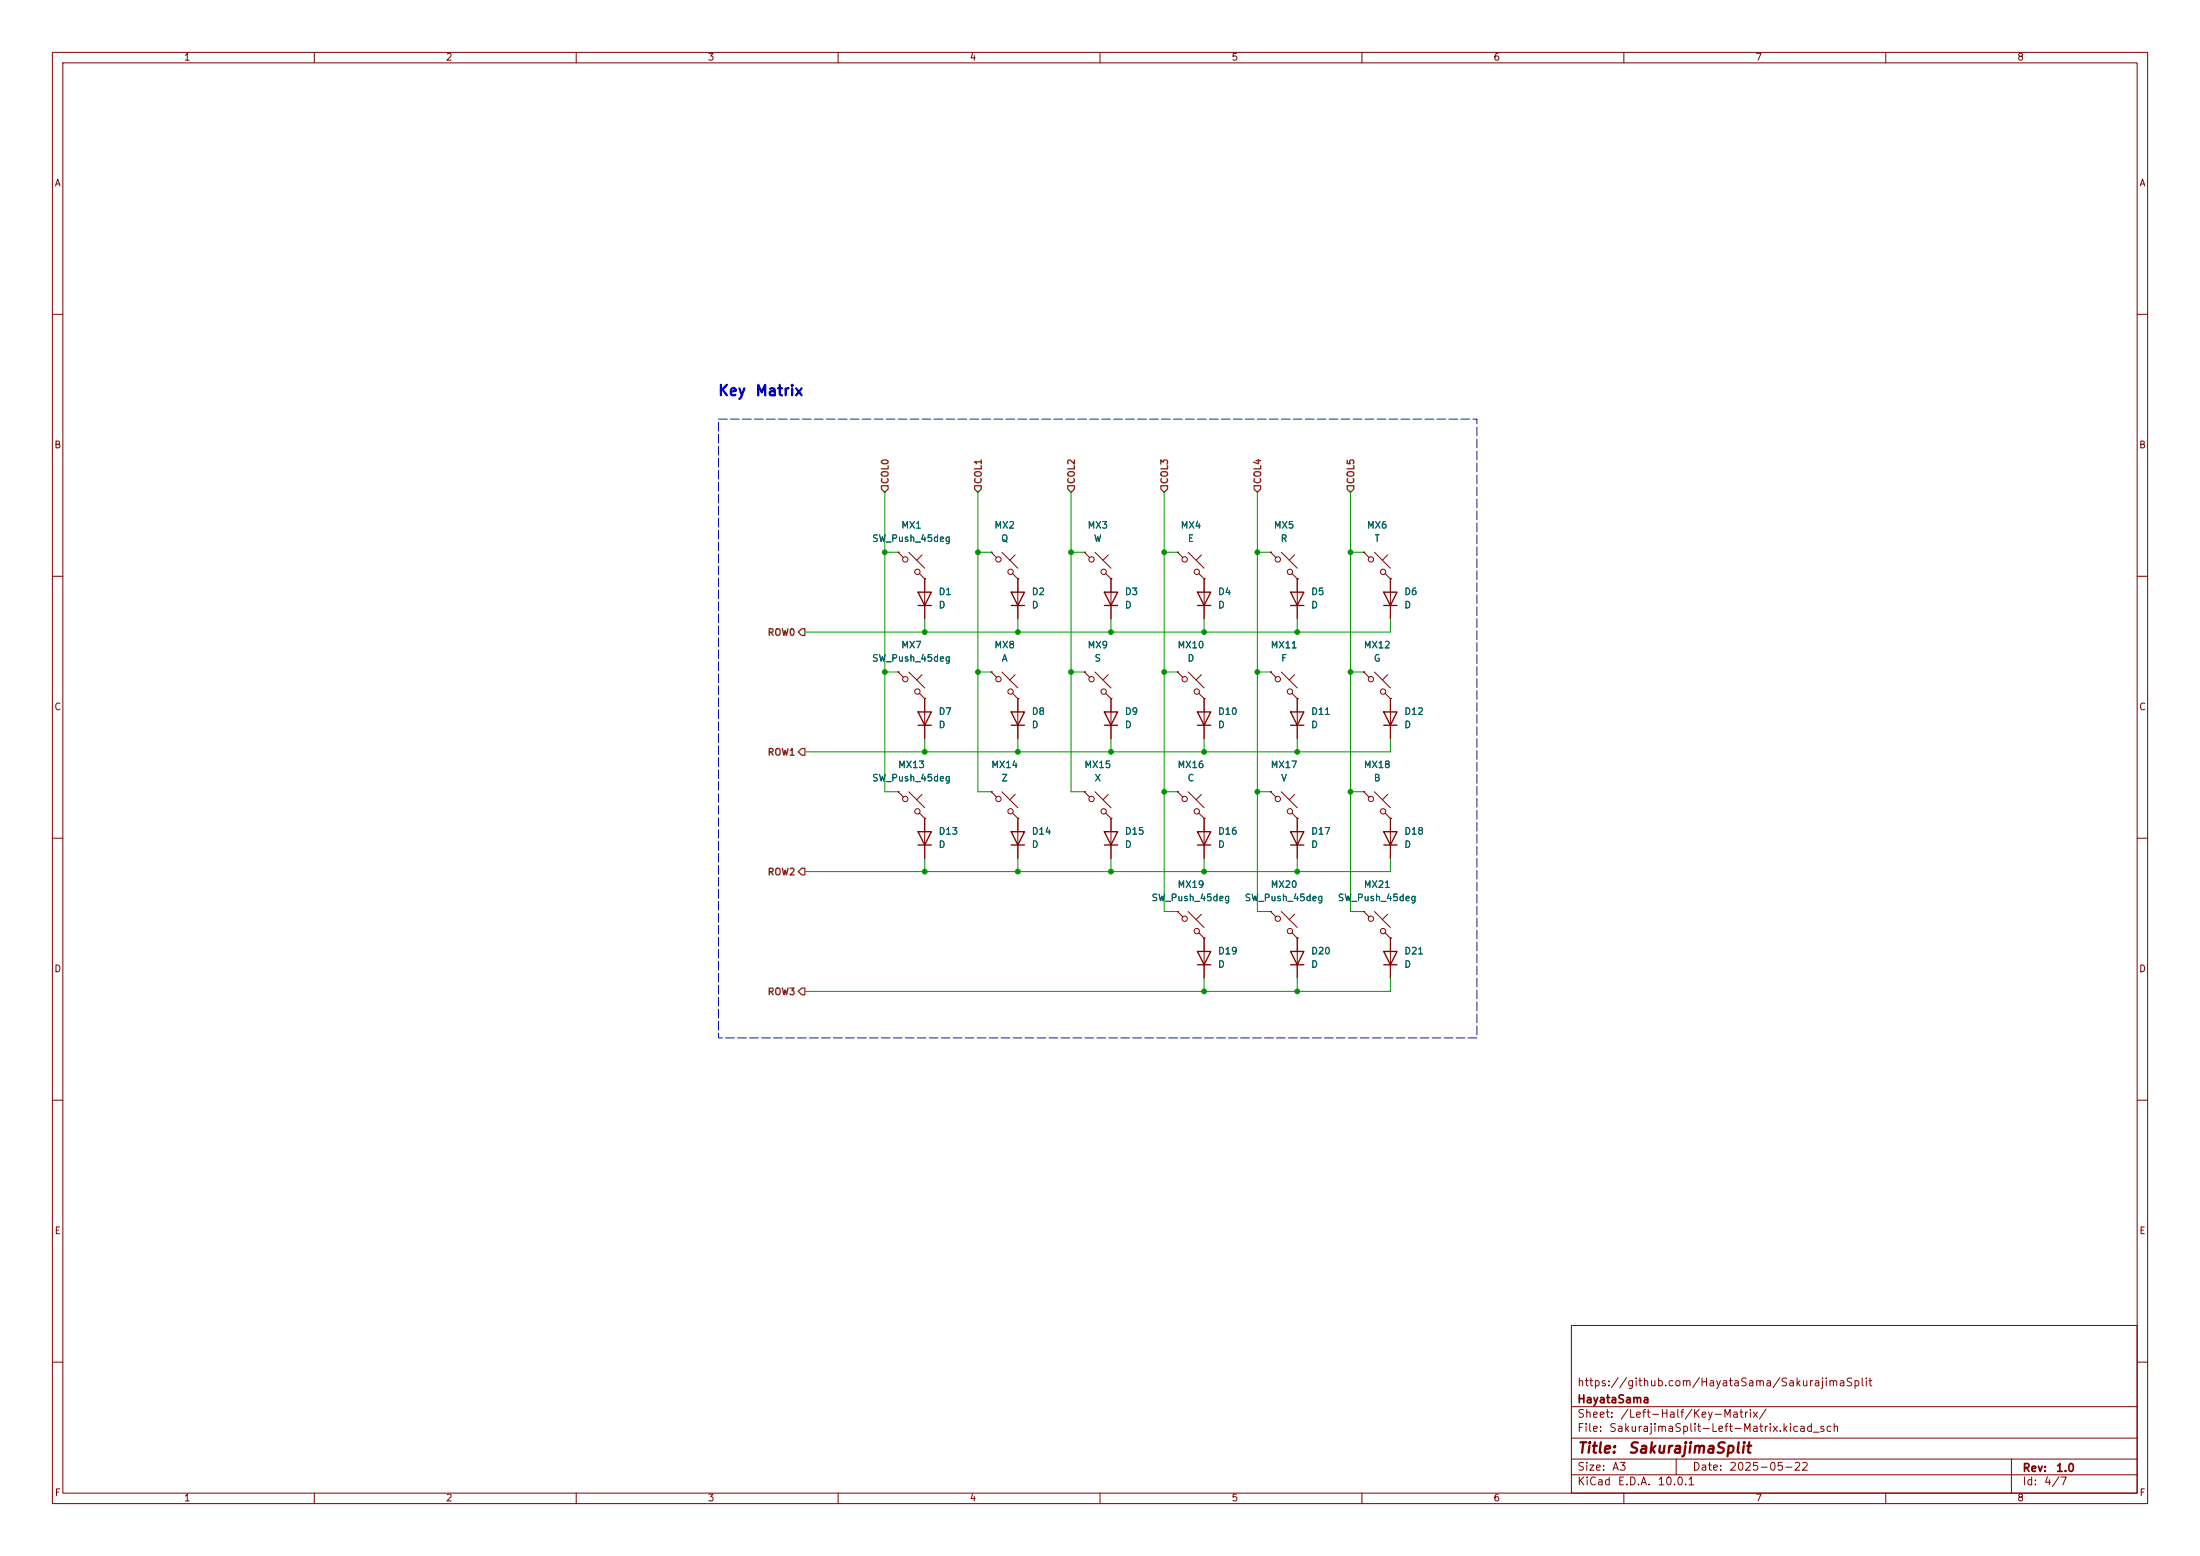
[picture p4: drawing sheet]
<svg xmlns="http://www.w3.org/2000/svg" width="420mm" height="297mm" viewBox="0 0 420 297" stroke-linecap="round" stroke-linejoin="round" font-family="sans-serif">
<g fill="none" stroke="#840000" stroke-width=".19">
<path d="M10 10h400v277h-400zM12 12h396v273h-396zM60 10v2M110 10v2M160 10v2M210 10v2M260 10v2M310 10v2M360 10v2M10 60h2M408 60h2M10 110h2"/>
<path d="M171.4 105.4l1.1 1M171.4 105.4h.1M173.5 105.4l3 3.1M175.5 109.5l1 1M176 105.9l-1 1M176.5 110.5h.1M176.5 110.5v7.6M189.2 105.4l1 1M189.2 105.4h.1M191.3 105.4l3 3.1M193.3 109.5l1 1M193.8 105.9l-1 1"/>
<path d="M194.3 110.5h.1M194.3 110.5v7.6M207 105.4l1 1M207 105.4h.1M209 105.4l3.1 3.1M211.1 109.5l1 1M211.6 105.9l-1 1M212.1 110.5h.1M212.1 110.5v7.6M224.8 105.4l1 1M224.8 105.4h.1M226.8 105.4l3.1 3.1"/>
<path d="M228.9 109.5l1 1M229.4 105.9l-1.1 1M229.9 110.5h.1M229.9 110.5v7.6M242.6 105.4l1 1M242.6 105.4h.1M244.6 105.4l3 3.1M246.6 109.5l1 1M247.1 105.9l-1 1M247.6 110.5h.1M247.6 110.5v7.6M260.3 105.4l1.1 1"/>
<path d="M260.3 105.4h.1M262.4 105.4l3 3.1M264.4 109.5l1 1M264.9 105.9l-1 1M265.4 110.5h.1M265.4 110.5v7.6M408 110h2M171.4 128.3l1.1 1M171.4 128.3h.1M173.5 128.3l3 3M175.5 132.3l1 1.1M176 128.8l-1 1"/>
<path d="M176.5 133.4h.1M176.5 133.4v7.6M189.2 128.3l1 1M189.2 128.3h.1M191.3 128.3l3 3M193.3 132.3l1 1.1M193.8 128.8l-1 1M194.3 133.4h.1M194.3 133.4v7.6M207 128.3l1 1M207 128.3h.1M209 128.3l3.1 3"/>
<path d="M211.1 132.3l1 1.1M211.6 128.8l-1 1M212.1 133.4h.1M212.1 133.4v7.6M224.8 128.3l1 1M224.8 128.3h.1M226.8 128.3l3.1 3M228.9 132.3l1 1.1M229.4 128.8l-1.1 1M229.9 133.4h.1M229.9 133.4v7.6M242.6 128.3l1 1"/>
<path d="M242.6 128.3h.1M244.6 128.3l3 3M246.6 132.3l1 1.1M247.1 128.8l-1 1M247.6 133.4h.1M247.6 133.4v7.6M260.3 128.3l1.1 1M260.3 128.3h.1M262.4 128.3l3 3M264.4 132.3l1 1.1M264.9 128.8l-1 1M265.4 133.4h.1"/>
<path d="M265.4 133.4v7.6M10 160h2M171.4 151.1l1.1 1M171.4 151.1h.1M173.5 151.1l3 3.1M175.5 155.2l1 1M176 151.6l-1 1.1M176.5 156.2h.1M176.5 156.2v7.6M189.2 151.1l1 1M189.2 151.1h.1M191.3 151.1l3 3.1"/>
<path d="M193.3 155.2l1 1M193.8 151.6l-1 1.1M194.3 156.2h.1M194.3 156.2v7.6M207 151.1l1 1M207 151.1h.1M209 151.1l3.1 3.1M211.1 155.2l1 1M211.6 151.6l-1 1.1M212.1 156.2h.1M212.1 156.2v7.6M224.8 151.1l1 1"/>
<path d="M224.8 151.1h.1M226.8 151.1l3.1 3.1M228.9 155.2l1 1M229.4 151.6l-1.1 1.1M229.9 156.2h.1M229.9 156.2v7.6M242.6 151.1l1 1M242.6 151.1h.1M244.6 151.1l3 3.1M246.6 155.2l1 1M247.1 151.6l-1 1.1M247.6 156.2h.1"/>
<path d="M247.6 156.2v7.6M260.3 151.1l1.1 1M260.3 151.1h.1M262.4 151.1l3 3.1M264.4 155.2l1 1M264.9 151.6l-1 1.1M265.4 156.2h.1M265.4 156.2v7.6M408 160h2M224.8 174l1 1M224.8 174h.1M226.8 174l3.1 3"/>
<path d="M228.9 178.1l1 1M229.4 174.5l-1.1 1M229.9 179.1h.1M229.9 179.1v7.6M242.6 174l1 1M242.6 174h.1M244.6 174l3 3M246.6 178.1l1 1M247.1 174.5l-1 1M247.6 179.1h.1M247.6 179.1v7.6M260.3 174l1.1 1"/>
<path d="M260.3 174h.1M262.4 174l3 3M264.4 178.1l1 1M264.9 174.5l-1 1M265.4 179.1h.1M265.4 179.1v7.6M10 210h2M408 210h2M300 253h108v32h-108zM10 260h2M300 278.5h108M300 274.5h108"/>
<path d="M300 268.5h108M320 278.5v3M384 278.5v6.5M408 260h2M60 285v2M110 285v2M160 285v2M210 285v2M260 285v2M300 281.5h108M310 285v2M360 285v2"/>
<circle cx="172.8" cy="106.8" r=".51"/>
<circle cx="175.1" cy="109.1" r=".51"/>
<circle cx="190.6" cy="106.8" r=".51"/>
<circle cx="192.9" cy="109.1" r=".51"/>
<circle cx="208.4" cy="106.8" r=".51"/>
<circle cx="210.7" cy="109.1" r=".51"/>
<circle cx="226.2" cy="106.8" r=".51"/>
<circle cx="228.5" cy="109.1" r=".51"/>
<circle cx="243.9" cy="106.8" r=".51"/>
<circle cx="246.3" cy="109.1" r=".51"/>
<circle cx="261.7" cy="106.8" r=".51"/>
<circle cx="264" cy="109.1" r=".51"/>
<circle cx="172.8" cy="129.6" r=".51"/>
<circle cx="175.1" cy="132" r=".51"/>
<circle cx="190.6" cy="129.6" r=".51"/>
<circle cx="192.9" cy="132" r=".51"/>
<circle cx="208.4" cy="129.6" r=".51"/>
<circle cx="210.7" cy="132" r=".51"/>
<circle cx="226.2" cy="129.6" r=".51"/>
<circle cx="228.5" cy="132" r=".51"/>
<circle cx="243.9" cy="129.6" r=".51"/>
<circle cx="246.3" cy="132" r=".51"/>
<circle cx="261.7" cy="129.6" r=".51"/>
<circle cx="264" cy="132" r=".51"/>
<circle cx="172.8" cy="152.5" r=".51"/>
<circle cx="175.1" cy="154.9" r=".51"/>
<circle cx="190.6" cy="152.5" r=".51"/>
<circle cx="192.9" cy="154.9" r=".51"/>
<circle cx="208.4" cy="152.5" r=".51"/>
<circle cx="210.7" cy="154.9" r=".51"/>
<circle cx="226.2" cy="152.5" r=".51"/>
<circle cx="228.5" cy="154.9" r=".51"/>
<circle cx="243.9" cy="152.5" r=".51"/>
<circle cx="246.3" cy="154.9" r=".51"/>
<circle cx="261.7" cy="152.5" r=".51"/>
<circle cx="264" cy="154.9" r=".51"/>
<circle cx="226.2" cy="175.4" r=".51"/>
<circle cx="228.5" cy="177.7" r=".51"/>
<circle cx="243.9" cy="175.4" r=".51"/>
<circle cx="246.3" cy="177.7" r=".51"/>
<circle cx="261.7" cy="175.4" r=".51"/>
<circle cx="264" cy="177.7" r=".51"/>
</g>
<g fill="none" stroke="#840000" stroke-width=".25">
<path d="M175.3 113h2.5l-1.3 2.6zM175.3 115.6h2.5M193 113h2.6l-1.3 2.6zM193 115.6h2.6M210.8 113h2.6l-1.3 2.6zM210.8 115.6h2.6M228.6 113h2.5l-1.2 2.6zM228.6 115.6h2.5M246.4 113h2.5l-1.3 2.6zM246.4 115.6h2.5M264.2 113h2.5l-1.3 2.6zM264.2 115.6h2.5"/>
<path d="M175.3 135.9h2.5l-1.3 2.5zM175.3 138.4h2.5M193 135.9h2.6l-1.3 2.5zM193 138.4h2.6M210.8 135.9h2.6l-1.3 2.5zM210.8 138.4h2.6M228.6 135.9h2.5l-1.2 2.5zM228.6 138.4h2.5M246.4 135.9h2.5l-1.3 2.5zM246.4 138.4h2.5M264.2 135.9h2.5l-1.3 2.5zM264.2 138.4h2.5"/>
<path d="M175.3 158.8h2.5l-1.3 2.5zM193 158.8h2.6l-1.3 2.5zM210.8 158.8h2.6l-1.3 2.5zM228.6 158.8h2.5l-1.2 2.5zM246.4 158.8h2.5l-1.3 2.5zM264.2 158.8h2.5l-1.3 2.5zM175.3 161.3h2.5M193 161.3h2.6M210.8 161.3h2.6M228.6 161.3h2.5M246.4 161.3h2.5M264.2 161.3h2.5"/>
<path d="M228.6 181.6h2.5l-1.2 2.6zM228.6 184.2h2.5M246.4 181.6h2.5l-1.3 2.6zM246.4 184.2h2.5M264.2 181.6h2.5l-1.3 2.6zM264.2 184.2h2.5"/>
</g>
<path d="M168.3 92.7h1.2v.6l-.6 .7-.6-.7zM186.1 92.7h1.2v.6l-.6 .7-.6-.7zM203.8 92.7h1.3v.6l-.6 .7-.7-.7zM221.6 92.7h1.3v.6l-.7 .7-.6-.7zM239.4 92.7h1.3v.6l-.7 .7-.6-.7zM257.2 92.7h1.2v.6l-.6 .7-.6-.7zM153 120h.7v1.3h-.7l-.6-.6zM153 142.9h.7v1.2h-.7l-.6-.6zM153 165.7h.7v1.3h-.7l-.6-.6zM153 188.6h.7v1.3h-.7l-.6-.7z" fill="none" stroke="#725600" stroke-width=".25"/>
<g fill="none" stroke="#009600" stroke-width=".19">
<path d="M168.9 94v57.1h2.5M186.7 94v57.1h2.5M204.5 94v57.1h2.5M222.2 94v80h2.6M240 94v80h2.6M257.8 94v80h2.5M168.9 105.4h2.5M176.5 118.1v2.6M186.7 105.4h2.5M194.3 118.1v2.6M204.5 105.4h2.5M212.1 118.1v2.6"/>
<path d="M222.2 105.4h2.6M229.9 118.1v2.6M240 105.4h2.6M247.6 118.1v2.6M257.8 105.4h2.5M265.4 118.1v2.6h-111.7M168.9 128.3h2.5M186.7 128.3h2.5M204.5 128.3h2.5M222.2 128.3h2.6M240 128.3h2.6M257.8 128.3h2.5"/>
<path d="M176.5 141v2.5M194.3 141v2.5M212.1 141v2.5M222.2 151.1h2.6M229.9 141v2.5M240 151.1h2.6M247.6 141v2.5M257.8 151.1h2.5M265.4 141v2.5h-111.7M176.5 163.8v2.6M194.3 163.8v2.6M212.1 163.8v2.6"/>
<path d="M229.9 163.8v2.6M247.6 163.8v2.6M265.4 163.8v2.6h-111.7M229.9 186.7v2.5M247.6 186.7v2.5M265.4 186.7v2.5h-111.7"/>
</g>
<path d="M137.2 80h144.7v118.1h-144.7z" fill="none" stroke="#0000c2" stroke-width=".19" stroke-dasharray="1.7 .6"/>
<g fill="#009600" stroke="#009600" stroke-width=".19">
<circle cx="168.9" cy="105.4" r=".46"/>
<circle cx="176.5" cy="143.5" r=".46"/>
<circle cx="186.7" cy="128.3" r=".46"/>
<circle cx="194.3" cy="120.7" r=".46"/>
<circle cx="168.9" cy="128.3" r=".46"/>
<circle cx="176.5" cy="120.7" r=".46"/>
<circle cx="186.7" cy="105.4" r=".46"/>
<circle cx="229.9" cy="189.2" r=".46"/>
<circle cx="247.6" cy="166.4" r=".46"/>
<circle cx="212.1" cy="166.4" r=".46"/>
<circle cx="229.9" cy="166.4" r=".46"/>
<circle cx="247.6" cy="189.2" r=".46"/>
<circle cx="194.3" cy="143.5" r=".46"/>
<circle cx="257.8" cy="151.1" r=".46"/>
<circle cx="229.9" cy="143.5" r=".46"/>
<circle cx="240" cy="151.1" r=".46"/>
<circle cx="222.2" cy="151.1" r=".46"/>
<circle cx="247.6" cy="143.5" r=".46"/>
<circle cx="247.6" cy="120.7" r=".46"/>
<circle cx="240" cy="128.3" r=".46"/>
<circle cx="222.2" cy="128.3" r=".46"/>
<circle cx="257.8" cy="105.4" r=".46"/>
<circle cx="240" cy="105.4" r=".46"/>
<circle cx="257.8" cy="128.3" r=".46"/>
<circle cx="222.2" cy="105.4" r=".46"/>
<circle cx="229.9" cy="120.7" r=".46"/>
<circle cx="212.1" cy="143.5" r=".46"/>
<circle cx="204.5" cy="105.4" r=".46"/>
<circle cx="212.1" cy="120.7" r=".46"/>
<circle cx="204.5" cy="128.3" r=".46"/>
<circle cx="194.3" cy="166.4" r=".46"/>
<circle cx="176.5" cy="166.4" r=".46"/>
</g>
<g font-size="2" fill="#0000c2">
<text x="136.9" y="76.1">Key</text>
<text x="144.1" y="76.1">Matrix</text>
</g>
<g font-size="2" fill="#840000">
<text x="301" y="277.9">Title:</text>
<text x="310.6" y="277.9">SakurajimaSplit</text>
</g>
<g font-size="1.5" fill="#840000">
<text x="301" y="268.2">HayataSama</text>
<text x="301" y="265">https://github.com/HayataSama/SakurajimaSplit</text>
<text x="301" y="273.7">File:</text>
<text x="301" y="271">Sheet:</text>
<text x="307.1" y="273.7">SakurajimaSplit-Left-Matrix.kicad_sch</text>
<text x="309.2" y="271">/Left-Half/Key-Matrix/</text>
<text x="301" y="281.1">Size:</text>
<text x="307.6" y="281.1">A3</text>
<text x="323" y="281.1">Date:</text>
<text x="330" y="281.1">2025-05-22</text>
<text x="386" y="281.3">Rev:</text>
<text x="392.4" y="281.3">1.0</text>
<text x="301" y="283.9">KiCad</text>
<text x="308.7" y="283.9">E.D.A.</text>
<text x="316.3" y="283.9">10.0.1</text>
<text x="386" y="283.9">Id:</text>
<text x="390.1" y="283.9">4/7</text>
</g>
<g font-size="1.3" fill="#840000">
<text x="35" y="11.9">1</text>
<text x="85" y="11.9">2</text>
<text x="135" y="11.9">3</text>
<text x="185" y="11.9">4</text>
<text x="235" y="11.9">5</text>
<text x="285" y="11.9">6</text>
<text x="335" y="11.9">7</text>
<text x="385" y="11.9">8</text>
<text x="10.3" y="35.9">A</text>
<text x="408.3" y="35.9">A</text>
<text x="10.3" y="85.9">B</text>
<text x="408.2" y="85.9">B</text>
<text x="10.3" y="135.9">C</text>
<text x="408.2" y="135.9">C</text>
<text x="10.3" y="185.9">D</text>
<text x="408.2" y="185.9">D</text>
<text x="10.3" y="235.9">E</text>
<text x="408.3" y="235.9">E</text>
<text x="10.3" y="285.9">F</text>
<text x="35" y="286.9">1</text>
<text x="85" y="286.9">2</text>
<text x="135" y="286.9">3</text>
<text x="185" y="286.9">4</text>
<text x="235" y="286.9">5</text>
<text x="285" y="286.9">6</text>
<text x="335" y="286.9">7</text>
<text x="385" y="286.9">8</text>
<text x="408.3" y="285.9">F</text>
</g>
<g font-size="1.3" fill="#725600">
<text x="169.9" y="92.5" transform="rotate(-90 169.9 92.5)">COL0</text>
<text x="187.7" y="92.5" transform="rotate(-90 187.7 92.5)">COL1</text>
<text x="205.5" y="92.5" transform="rotate(-90 205.5 92.5)">COL2</text>
<text x="223.3" y="92.5" transform="rotate(-90 223.3 92.5)">COL3</text>
<text x="241" y="92.5" transform="rotate(-90 241 92.5)">COL4</text>
<text x="258.8" y="92.5" transform="rotate(-90 258.8 92.5)">COL5</text>
<text x="146.4" y="121.7">ROW0</text>
<text x="146.4" y="144.5">ROW1</text>
<text x="146.4" y="167.4">ROW2</text>
<text x="146.4" y="190.2">ROW3</text>
</g>
<g font-size="1.3" fill="#006464">
<text x="172" y="101.2">MX1</text>
<text x="189.7" y="101.2">MX2</text>
<text x="207.5" y="101.2">MX3</text>
<text x="225.3" y="101.2">MX4</text>
<text x="243.1" y="101.2">MX5</text>
<text x="260.9" y="101.2">MX6</text>
<text x="166.4" y="103.7">SW_Push_45deg</text>
<text x="191" y="103.7">Q</text>
<text x="208.7" y="103.7">W</text>
<text x="226.7" y="103.7">E</text>
<text x="244.4" y="103.7">R</text>
<text x="262.3" y="103.7">T</text>
<text x="179.1" y="113.9">D1</text>
<text x="196.9" y="113.9">D2</text>
<text x="214.6" y="113.9">D3</text>
<text x="232.4" y="113.9">D4</text>
<text x="250.2" y="113.9">D5</text>
<text x="268" y="113.9">D6</text>
<text x="179.1" y="116.4">D</text>
<text x="196.9" y="116.4">D</text>
<text x="214.6" y="116.4">D</text>
<text x="232.4" y="116.4">D</text>
<text x="250.2" y="116.4">D</text>
<text x="268" y="116.4">D</text>
<text x="172" y="124.1">MX7</text>
<text x="189.7" y="124.1">MX8</text>
<text x="207.5" y="124.1">MX9</text>
<text x="224.7" y="124.1">MX10</text>
<text x="242.5" y="124.1">MX11</text>
<text x="260.2" y="124.1">MX12</text>
<text x="166.4" y="126.6">SW_Push_45deg</text>
<text x="191.1" y="126.6">A</text>
<text x="208.8" y="126.6">S</text>
<text x="226.6" y="126.6">D</text>
<text x="244.5" y="126.6">F</text>
<text x="262.2" y="126.6">G</text>
<text x="179.1" y="136.8">D7</text>
<text x="196.9" y="136.8">D8</text>
<text x="214.6" y="136.8">D9</text>
<text x="232.4" y="136.8">D10</text>
<text x="250.2" y="136.8">D11</text>
<text x="268" y="136.8">D12</text>
<text x="179.1" y="139.3">D</text>
<text x="196.9" y="139.3">D</text>
<text x="214.6" y="139.3">D</text>
<text x="232.4" y="139.3">D</text>
<text x="250.2" y="139.3">D</text>
<text x="268" y="139.3">D</text>
<text x="166.4" y="149.5">SW_Push_45deg</text>
<text x="171.3" y="146.9">MX13</text>
<text x="189.1" y="146.9">MX14</text>
<text x="191.1" y="149.5">Z</text>
<text x="206.9" y="146.9">MX15</text>
<text x="208.8" y="149.5">X</text>
<text x="224.7" y="146.9">MX16</text>
<text x="226.6" y="149.5">C</text>
<text x="242.5" y="146.9">MX17</text>
<text x="244.5" y="149.5">V</text>
<text x="260.2" y="146.9">MX18</text>
<text x="262.2" y="149.5">B</text>
<text x="179.1" y="159.6">D13</text>
<text x="196.9" y="159.6">D14</text>
<text x="214.6" y="159.6">D15</text>
<text x="232.4" y="159.6">D16</text>
<text x="250.2" y="159.6">D17</text>
<text x="268" y="159.6">D18</text>
<text x="179.1" y="162.2">D</text>
<text x="196.9" y="162.2">D</text>
<text x="214.6" y="162.2">D</text>
<text x="232.4" y="162.2">D</text>
<text x="250.2" y="162.2">D</text>
<text x="268" y="162.2">D</text>
<text x="219.7" y="172.3">SW_Push_45deg</text>
<text x="224.7" y="169.8">MX19</text>
<text x="237.5" y="172.3">SW_Push_45deg</text>
<text x="242.5" y="169.8">MX20</text>
<text x="255.3" y="172.3">SW_Push_45deg</text>
<text x="260.2" y="169.8">MX21</text>
<text x="232.4" y="182.5">D19</text>
<text x="232.4" y="185">D</text>
<text x="250.2" y="182.5">D20</text>
<text x="250.2" y="185">D</text>
<text x="268" y="182.5">D21</text>
<text x="268" y="185">D</text>
</g>
</svg>
